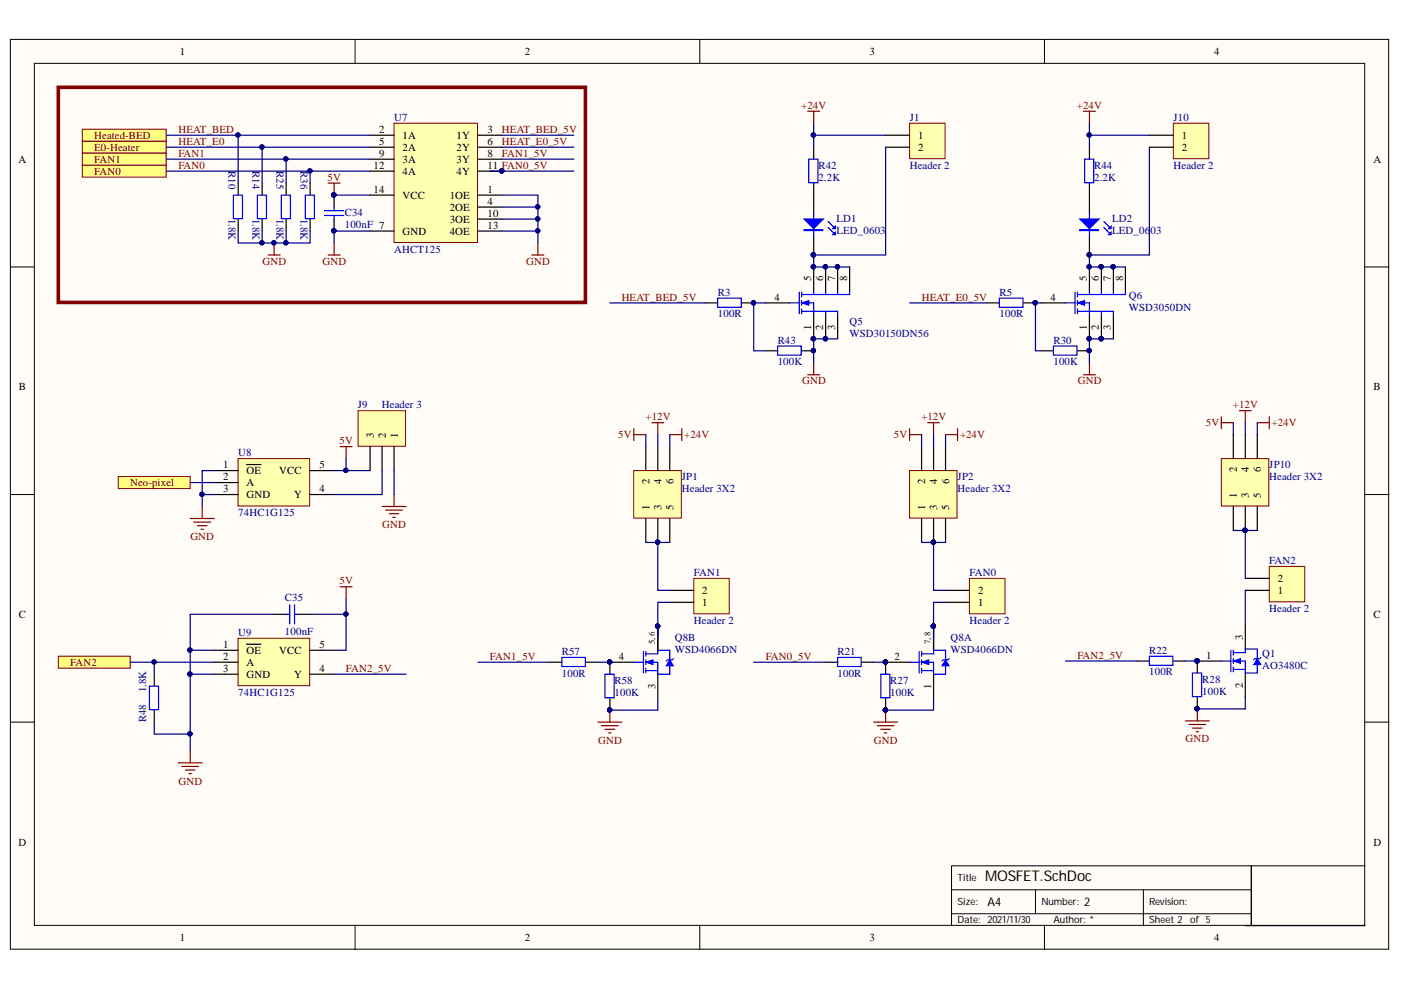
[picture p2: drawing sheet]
<svg xmlns="http://www.w3.org/2000/svg" width="297mm" height="210mm" viewBox="0 0 297 210" stroke-linecap="round" stroke-linejoin="round" font-family="sans-serif">
<g fill="#fffcf8" stroke="#000" stroke-width=".21">
<path d="M2.2 8.4h292.2v192.9h-292.2z"/>
<path d="M7.3 13.4h282v182.8h-282z"/>
</g>
<g fill="none" stroke="#000" stroke-width=".21">
<path d="M75.3 8.4v5M148.4 8.4v5M221.4 8.4v5M2.2 56.6h5.1M289.4 56.6h5.1M2.2 104.9h5.1M289.4 104.9h5.1M2.2 153.1h5.1M289.4 153.1h5.1M75.3 196.3v5.1M148.4 196.3v5.1M201.7 188.7h63.6"/>
<path d="M201.7 193.7h63.6M219.5 188.7v5M221.4 196.3v5.1M242.4 188.7v7.6M264 196.3h25.4M289.4 183.6h-24.1v12.7v-12.7h-63.6v12.7"/>
</g>
<path d="M185.2 153.1h5.1M186 153.9h3.5M186.7 154.6h2.1M187.5 155.4h.5M187.8 150.6v2.5" fill="none" stroke="#800000" stroke-width=".25"/>
<g fill="#000080" stroke="#000080" stroke-width=".21">
<circle cx="187.7" cy="150.5" r=".46"/>
<circle cx="129.2" cy="150.5" r=".46"/>
<circle cx="129.2" cy="140.4" r=".46"/>
</g>
<path d="M116.6 140.4h2.5M124.2 140.4h2.6M129.3 140.4v2.5M129.3 148v2.6" fill="none" stroke="#000" stroke-width=".25"/>
<path d="M119.1 139.4h5v1.9h-5zM128.3 142.9h1.9v5h-1.9z" fill="none" stroke="#00f" stroke-width=".25"/>
<path d="M205.5 122.6h7.6v7.5h-7.6z" fill="#ffffb0" stroke="#800000" stroke-width=".21"/>
<path d="M200.5 127.7h5.1M200.5 125.2h5.1M129.3 140.4h5.1M139.5 142.9v5.1" fill="none" stroke="#000" stroke-width=".25"/>
<circle cx="129.2" cy="140.4" r=".46" fill="#000080" stroke="#000080" stroke-width=".21"/>
<path d="M136.4 138.1v4.6M136.9 138.6h2.6M136.9 138.1v1M136.9 139.9v1M134.4 140.4h2M136.9 140.4h2.6v2.5M136.9 142.2h2.6M136.9 141.7v1" fill="none" stroke="#00f" stroke-width=".25"/>
<path d="M136.9 140.4l1.6-.5v1z" fill="#00f"/>
<path d="M136.9 140.4l1.6-.5v1z" fill="none" stroke="#00f" stroke-width=".21"/>
<path d="M139.5 137.9v.7M142 137.9v2M142 141.2v1.7h-2.5" fill="none" stroke="#00f" stroke-width=".25"/>
<path d="M139.5 132.8v5.1" fill="none" stroke="#000" stroke-width=".25"/>
<circle cx="139.4" cy="132.8" r=".46" fill="#000080" stroke="#000080" stroke-width=".21"/>
<path d="M142 139.9l.8 1.3h-1.6z" fill="#00f"/>
<path d="M142 139.9l.8 1.3h-1.6z" fill="none" stroke="#00f" stroke-width=".21"/>
<path d="M139.5 137.9h2.5M142.8 139.6l-.3 .3h-1l-.3 .3" fill="none" stroke="#00f" stroke-width=".25"/>
<path d="M139.5 132.8v5.1" fill="none" stroke="#000" stroke-width=".25"/>
<g fill="#000080" stroke="#000080" stroke-width=".21">
<circle cx="139.4" cy="132.8" r=".46"/>
<circle cx="129.2" cy="140.4" r=".46"/>
</g>
<path d="M17.5 35h17.7v2.6h-17.7z" fill-rule="evenodd" fill="#ffff80" stroke="#800000" stroke-width=".21"/>
<path d="M187.8 140.4h5M197.9 142.9v5.1" fill="none" stroke="#000" stroke-width=".25"/>
<circle cx="187.7" cy="140.4" r=".46" fill="#000080" stroke="#000080" stroke-width=".21"/>
<path d="M194.9 138.1v4.6M195.4 138.6h2.5M195.4 138.1v1M195.4 139.9v1M192.8 140.4h2.1M195.4 140.4h2.5v2.5M195.4 142.2h2.5M195.4 141.7v1" fill="none" stroke="#00f" stroke-width=".25"/>
<path d="M195.4 140.4l1.5-.5v1z" fill="#00f"/>
<path d="M195.4 140.4l1.5-.5v1z" fill="none" stroke="#00f" stroke-width=".21"/>
<path d="M197.9 137.9v.7M200.5 137.9v2M200.5 141.2v1.7h-2.6" fill="none" stroke="#00f" stroke-width=".25"/>
<path d="M197.9 132.8v5.1" fill="none" stroke="#000" stroke-width=".25"/>
<circle cx="197.9" cy="132.8" r=".46" fill="#000080" stroke="#000080" stroke-width=".21"/>
<path d="M200.5 139.9l.7 1.3h-1.5z" fill="#00f"/>
<path d="M200.5 139.9l.7 1.3h-1.5z" fill="none" stroke="#00f" stroke-width=".21"/>
<path d="M197.9 137.9h2.6M201.2 139.6l-.2 .3h-1l-.3 .3" fill="none" stroke="#00f" stroke-width=".25"/>
<path d="M197.9 132.8v5.1" fill="none" stroke="#000" stroke-width=".25"/>
<g fill="#000080" stroke="#000080" stroke-width=".21">
<circle cx="197.9" cy="132.8" r=".46"/>
<circle cx="187.7" cy="140.4" r=".46"/>
</g>
<path d="M171.2 23.6h2.6M172.5 23.6v2.5M171.2 79.5h2.6M172.5 76.9v2.6" fill="none" stroke="#800000" stroke-width=".25"/>
<path d="M17.5 29.9h17.7v2.6h-17.7z" fill-rule="evenodd" fill="#ffff80" stroke="#800000" stroke-width=".21"/>
<path d="M229.7 23.6h2.6M231 23.6v2.5M229.7 79.5h2.6M231 76.9v2.6" fill="none" stroke="#800000" stroke-width=".25"/>
<path d="M17.5 27.4h17.7v2.5h-17.7z" fill-rule="evenodd" fill="#ffff80" stroke="#800000" stroke-width=".21"/>
<path d="M231 56.6v5.1M220.8 64.2h5.1M236.1 66.8v5" fill="none" stroke="#000" stroke-width=".25"/>
<circle cx="230.9" cy="56.6" r=".46" fill="#000080" stroke="#000080" stroke-width=".21"/>
<path d="M225.9 64.2h2M227.9 61.9v4.6M228.4 62.4h2.6M228.4 64.2h2.6v2.6M228.4 66h2.6M228.4 61.9v1.1M228.4 63.7v1M228.4 65.5v1" fill="none" stroke="#00f" stroke-width=".25"/>
<path d="M228.4 64.2l1.6-.5v1z" fill="#00f"/>
<path d="M228.4 64.2l1.6-.5v1z" fill="none" stroke="#00f" stroke-width=".21"/>
<g fill="none" stroke="#00f" stroke-width=".25">
<path d="M167.4 64.2h2.1M169.5 61.9v4.6M170 62.4h2.5M170 66h2.5M170 64.2h2.5v2.6M170 61.9v1.1M170 63.7v1M170 65.5v1M231 66h5.1v.8M231 61.7v.7h7.6v-.7M233.5 61.7v.7M233.5 66v.8"/>
<path d="M236.1 61.7v.7"/>
</g>
<path d="M172.5 56.6v5.1M233.5 56.6v5.1M236.1 56.6v5.1M238.6 56.6v5.1M162.3 64.2h5.1M177.6 66.8v5M231 66.8v5M233.5 66.8v5" fill="none" stroke="#000" stroke-width=".25"/>
<g fill="#000080" stroke="#000080" stroke-width=".21">
<circle cx="230.9" cy="71.8" r=".46"/>
<circle cx="233.5" cy="71.8" r=".47"/>
<circle cx="233.5" cy="56.6" r=".46"/>
<circle cx="236" cy="56.6" r=".46"/>
<circle cx="230.9" cy="56.6" r=".46"/>
<circle cx="172.5" cy="56.6" r=".46"/>
</g>
<path d="M170 64.2l1.5-.5v1z" fill="#00f"/>
<path d="M170 64.2l1.5-.5v1z" fill="none" stroke="#00f" stroke-width=".21"/>
<path d="M172.5 45.2v5.1M175.6 47l1.5 1.5M175.6 48.2l1.5 1.5M172.5 66h5.1v.8M172.5 61.7v.7h7.6v-.7M175.1 61.7v.7M175.1 66v.8M177.6 61.7v.7" fill="none" stroke="#00f" stroke-width=".25"/>
<path d="M172.5 41.4v3.8M172.5 50.3v3.8M175.1 56.6v5.1M177.6 56.6v5.1M180.1 56.6v5.1M172.5 66.8v5M175.1 66.8v5" fill="none" stroke="#000" stroke-width=".25"/>
<g fill="#000080" stroke="#000080" stroke-width=".21">
<circle cx="172.4" cy="71.8" r=".47"/>
<circle cx="175" cy="71.8" r=".46"/>
<circle cx="175" cy="56.6" r=".46"/>
<circle cx="177.5" cy="56.6" r=".46"/>
<circle cx="172.5" cy="56.6" r=".46"/>
<circle cx="172.4" cy="54" r=".47"/>
</g>
<path d="M170.5 46.4h4l-2 2.1z" fill="#00f"/>
<path d="M170.5 46.4h4l-2 2.1z" fill="none" stroke="#00f" stroke-width=".25"/>
<path d="M170.5 48.7h3.9v.2h-3.9z" fill="#00f" stroke="#00f" stroke-width=".25"/>
<path d="M176.6 49.7l.5-.5v.5z" fill="#00f"/>
<path d="M176.6 49.7l.5-.5v.5z" fill="none" stroke="#00f" stroke-width=".25"/>
<path d="M176.6 48.5l.5-.5v.5z" fill="#00f"/>
<path d="M176.6 48.5l.5-.5v.5zM231 45.2v5.1M234 47l1.6 1.5M234 48.2l1.6 1.5" fill="none" stroke="#00f" stroke-width=".25"/>
<g fill="#000080" stroke="#000080" stroke-width=".21">
<circle cx="172.4" cy="54" r=".47"/>
<circle cx="230.9" cy="54" r=".46"/>
</g>
<path d="M231 41.4v3.8M231 50.3v3.8" fill="none" stroke="#000" stroke-width=".25"/>
<path d="M228.9 46.4h4.1l-2 2.1z" fill="#00f"/>
<path d="M228.9 46.4h4.1l-2 2.1z" fill="none" stroke="#00f" stroke-width=".25"/>
<path d="M228.9 48.7h4v.2h-4z" fill="#00f" stroke="#00f" stroke-width=".25"/>
<path d="M235 49.7l.6-.5v.5z" fill="#00f"/>
<path d="M235 49.7l.6-.5v.5z" fill="none" stroke="#00f" stroke-width=".25"/>
<path d="M235 48.5l.6-.5v.5z" fill="#00f"/>
<path d="M171.5 33.7h1.9v5.1h-1.9zM230 33.7h1.9v5.1h-1.9zM235 48.5l.6-.5v.5zM152.2 63.2h5v2h-5zM164.9 73.4h5v1.9h-5zM211.9 63.2h5v2h-5zM223.4 73.4h4.9v1.9h-4.9z" fill="none" stroke="#00f" stroke-width=".25"/>
<g fill="#000080" stroke="#000080" stroke-width=".21">
<circle cx="230.9" cy="54" r=".46"/>
<circle cx="172.5" cy="74.3" r=".46"/>
<circle cx="159.7" cy="64.2" r=".46"/>
<circle cx="230.9" cy="74.3" r=".46"/>
<circle cx="219.5" cy="64.2" r=".47"/>
</g>
<path d="M172.5 31.2v2.5M172.5 38.8v2.6M231 31.2v2.5M231 38.8v2.6M149.6 64.2h2.6M157.3 64.2h2.5M162.3 74.4h2.6M170 74.4h2.5M209.4 64.2h2.5M217 64.2h2.5M220.8 74.4h2.6M228.4 74.4h2.6" fill="none" stroke="#000" stroke-width=".25"/>
<path d="M248.8 26.1h7.5v7.5h-7.5z" fill="#ffffb0" stroke="#800000" stroke-width=".21"/>
<path d="M243.7 28.7h5.1M243.7 31.2h5.1" fill="none" stroke="#000" stroke-width=".25"/>
<path d="M192.8 26.1h7.6v7.5h-7.6z" fill="#ffffb0" stroke="#800000" stroke-width=".21"/>
<path d="M187.8 28.7h5M187.8 31.2h5" fill="none" stroke="#000" stroke-width=".25"/>
<path d="M75.9 87.1h10.1v7.5h-10.1z" fill="#ffffb0" stroke="#800000" stroke-width=".21"/>
<path d="M78.5 94.7v5.1M81 94.7v5.1M83.5 94.7v5.1" fill="none" stroke="#000" stroke-width=".25"/>
<path d="M269.1 120.1h7.5v7.5h-7.5z" fill="#ffffb0" stroke="#800000" stroke-width=".21"/>
<path d="M264 125.2h5.1M264 122.6h5.1M175.1 140.4h2.5M182.7 140.4h2.5M187.8 140.4v2.5M187.8 148v2.6" fill="none" stroke="#000" stroke-width=".25"/>
<path d="M126.8 153.1h5M127.5 153.9h3.6M128.3 154.6h2M129 155.4h.6M129.3 150.6v2.5" fill="none" stroke="#800000" stroke-width=".25"/>
<g fill="#000080" stroke="#000080" stroke-width=".21">
<circle cx="129.2" cy="150.5" r=".46"/>
<circle cx="187.7" cy="150.5" r=".46"/>
<circle cx="187.7" cy="140.4" r=".46"/>
</g>
<path d="M177.6 139.4h5v1.9h-5zM186.7 142.9h2v5h-2z" fill="none" stroke="#00f" stroke-width=".25"/>
<path d="M147.1 122.6h7.5v7.5h-7.5z" fill="#ffffb0" stroke="#800000" stroke-width=".21"/>
<path d="M142 127.7h5.1M142 125.2h5.1" fill="none" stroke="#000" stroke-width=".25"/>
<path d="M17.5 32.5h17.7v2.5h-17.7z" fill-rule="evenodd" fill="#ffff80" stroke="#800000" stroke-width=".21"/>
<path d="M138.2 89.6h2.5M139.5 89.6v2.6M142 92.2h2.6M144.6 90.9v2.5" fill="none" stroke="#800000" stroke-width=".25"/>
<path d="M25.1 101h15.2v2.6h-15.2z" fill-rule="evenodd" fill="#ffff80" stroke="#800000" stroke-width=".21"/>
<path d="M81 107.4h5.1M81.8 108.2h3.5M82.5 108.9h2.1M83.3 109.7h.5M83.5 104.9v2.5" fill="none" stroke="#800000" stroke-width=".25"/>
<path d="M134.4 99.8h10v10.1h-10z" fill="#ffffb0" stroke="#800000" stroke-width=".21"/>
<path d="M136.9 94.7v5.1M139.5 94.7v5.1M142 94.7v5.1M136.9 109.9v5.1M139.5 109.9v5.1M142 109.9v5.1" fill="none" stroke="#000" stroke-width=".25"/>
<circle cx="139.4" cy="115" r=".46" fill="#000080" stroke="#000080" stroke-width=".21"/>
<path d="M192.8 99.8h10.1v10.1h-10.1z" fill="#ffffb0" stroke="#800000" stroke-width=".21"/>
<path d="M195.4 94.7v5.1M197.9 94.7v5.1M200.5 94.7v5.1M195.4 109.9v5.1M197.9 109.9v5.1M200.5 109.9v5.1" fill="none" stroke="#000" stroke-width=".25"/>
<circle cx="197.9" cy="115" r=".46" fill="#000080" stroke="#000080" stroke-width=".21"/>
<path d="M258.9 97.2h10.1v10.1h-10.1z" fill="#ffffb0" stroke="#800000" stroke-width=".21"/>
<path d="M261.5 92.2v5M264 92.2v5M266.6 92.2v5M261.5 107.4v5.1M264 107.4v5.1M266.6 107.4v5.1" fill="none" stroke="#000" stroke-width=".25"/>
<circle cx="264" cy="112.4" r=".46" fill="#000080" stroke="#000080" stroke-width=".21"/>
<g fill="none" stroke="#800000" stroke-width=".25">
<path d="M134.4 90.9v2.5M134.4 92.2h2.5M192.8 92.2h2.6M192.8 90.9v2.5M196.7 89.6h2.5M197.9 89.6v2.6M200.5 92.2h2.5M203 90.9v2.5M258.9 89.6h2.6M258.9 88.3v2.6M262.8 87.1h2.5M264 87.1v2.5"/>
<path d="M266.6 89.6h2.5M269.1 88.3v2.6"/>
</g>
<path d="M50.5 97.2h15.1v10.1h-15.1z" fill="#ffffb0" stroke="#800000" stroke-width=".21"/>
<path d="M45.4 99.8h5.1M52.3 98.5h3M65.7 99.8h5.1M45.4 102.3h5.1M45.4 104.9h5.1M65.7 104.9h5.1" fill="none" stroke="#000" stroke-width=".25"/>
<path d="M72.1 94.7h2.5M73.4 94.7v2.5M40.3 109.9h5.1M41.1 110.7h3.6M41.9 111.5h2M42.6 112.2h.5M42.9 107.4v2.5" fill="none" stroke="#800000" stroke-width=".25"/>
<path d="M83.5 26.1h17.7v25.3h-17.7z" fill="#ffffb0" stroke="#800000" stroke-width=".21"/>
<g fill="none" stroke="#000" stroke-width=".25">
<path d="M50.5 38.8v2.6M55.6 38.8v2.6M60.7 38.8v2.6M65.7 38.8v2.6M78.5 28.7h5M78.5 31.2h5M78.5 33.7h5M78.5 36.3h5M101.3 28.7h5.1M101.3 31.2h5.1M101.3 33.7h5.1M101.3 36.3h5.1"/>
<path d="M50.5 46.4v2.6M55.6 46.4v2.6M60.7 46.4v2.6M65.7 46.4v2.6M70.8 41.4v2.5M70.8 46.4v2.6M78.5 41.4h5M78.5 49h5M101.3 41.4h5.1M101.3 43.9h5.1M101.3 49h5.1M101.3 46.4h5.1"/>
</g>
<g fill="#000080" stroke="#000080" stroke-width=".21">
<circle cx="106.4" cy="36.2" r=".46"/>
<circle cx="70.8" cy="41.3" r=".46"/>
<circle cx="70.8" cy="48.9" r=".46"/>
<circle cx="58.1" cy="51.5" r=".46"/>
</g>
<path d="M69.6 38.8h2.5M70.8 38.8v2.6M56.9 54.1h2.5M58.1 51.5v2.6M69.6 54.1h2.5M70.8 51.5v2.6M112.8 54.1h2.5M114 51.5v2.6" fill="none" stroke="#800000" stroke-width=".25"/>
<path d="M49.5 41.4h1.9v5h-1.9zM54.6 41.4h1.9v5h-1.9zM59.6 41.4h2v5h-2zM64.7 41.4h2v5h-2zM68.8 44.7h4.1M68.8 45.7h4.1M70.8 43.9v.8M70.8 45.7v.7" fill="none" stroke="#00f" stroke-width=".25"/>
<path d="M12.4 18.5h111.7v45.6h-111.7z" fill="none" stroke="#800000" stroke-width=".76"/>
<path d="M50.5 135.3h15.1v10.1h-15.1z" fill="#ffffb0" stroke="#800000" stroke-width=".21"/>
<path d="M45.4 137.9h5.1M52.3 136.6h3M58.1 130.2h2.6M63.2 130.2h2.5M65.7 137.9h5.1M45.4 140.4h5.1M45.4 142.9h5.1M65.7 142.9h5.1M241.1 140.2h2.6M248.8 140.2h2.5M253.9 140.2v2.5M253.9 147.8v2.5" fill="none" stroke="#000" stroke-width=".25"/>
<path d="M72.1 124.4h2.5M73.4 124.4v2.5M40.3 159.2v2.5M251.3 152.9h5.1M252.1 153.6h3.5M252.8 154.4h2.1M253.6 155.1h.5M253.9 150.3v2.6M37.8 161.7h5.1M38.6 162.5h3.5M39.3 163.3h2M40.1 164h.5" fill="none" stroke="#800000" stroke-width=".25"/>
<g fill="#000080" stroke="#000080" stroke-width=".21">
<circle cx="253.8" cy="150.3" r=".46"/>
<circle cx="253.8" cy="140.1" r=".47"/>
</g>
<path d="M60.7 130.2h.7M61.4 128.2v4.1M62.4 128.2v4.1M62.4 130.2h.8M243.7 139.1h5v2h-5zM252.8 142.7h2v5h-2z" fill="none" stroke="#00f" stroke-width=".25"/>
<path d="M12.4 139.1h15.2v2.6h-15.2z" fill-rule="evenodd" fill="#ffff80" stroke="#800000" stroke-width=".21"/>
<path d="M32.7 142.9v2.6M32.7 150.6v2.5M253.9 140.2h5M264 142.7v5.1" fill="none" stroke="#000" stroke-width=".25"/>
<path d="M261 137.9v4.5M261.5 138.4h2.5M261.5 137.9v1M261.5 139.6v1.1M31.7 145.5h1.9v5h-1.9zM258.9 140.2h2.1M261.5 140.2h2.5v2.5M261.5 141.9h2.5M261.5 141.4v1" fill="none" stroke="#00f" stroke-width=".25"/>
<g fill="none" stroke="#000080" stroke-width=".25">
<path d="M35.2 28.7h43.3M35.2 31.2h43.3M35.2 33.7h43.3M35.2 36.3h43.3M50.5 28.7v10.1M55.6 31.2v7.6M60.7 33.7v5.1M65.7 36.3v2.5M103.9 36.3h17.8M106.4 28.7h15.3M106.4 31.2h15.3M106.4 33.7h15.3"/>
<path d="M172.5 26.1v5.1M172.5 28.7h15.3M187.8 31.2v22.9h-15.3v2.5h7.6M231 26.1v5.1M231 28.7h12.7M243.7 31.2v22.9h-12.7v2.5h7.6M50.5 49v2.5h10.2v-2.5M55.6 49v2.5M65.7 49v2.5h-5M70.8 41.4h7.7M78.5 49h-7.7v2.5M106.4 41.4h7.6v7.6h-7.6"/>
<path d="M106.4 46.4h7.6M106.4 43.9h7.6M114 49v2.5M129.3 64.2h20.3M162.3 64.2h-2.5v10.2h2.5M177.6 71.8h-5.1v5.1M192.8 64.2h16.6M220.8 64.2h-1.3v10.2h1.3M236.1 71.8h-5.1v5.1M45.4 99.8h-2.5v7.6M73.4 97.2v2.6h-2.6M73.4 99.8h5.1"/>
<path d="M81 99.8v5.1h-10.2M83.5 99.8v5.1M136.9 92.2v2.5M139.5 92.2v2.5M142 92.2v2.5M195.4 92.2v2.5M197.9 92.2v2.5M200.5 92.2v2.5M261.5 89.6v2.6M264 89.6v2.6M266.6 89.6v2.6M40.3 102.3h5.1"/>
<path d="M42.9 104.9h2.5M136.9 115h5.1M139.5 115v10.2h2.5M195.4 115h5.1M197.9 115v10.2h2.6M261.5 112.5h5.1M264 112.5v10.1M40.3 137.9v5h5.1M58.1 130.2h-17.8v7.7h5.1M65.7 130.2h7.7M73.4 126.9v11h-2.6M142 127.7h-2.5v7.6"/>
<path d="M200.5 127.7h-2.6v7.6M264 125.2v7.3M27.6 140.4h17.8M32.7 153.1v2.5h7.6M32.7 140.4v2.5M40.3 142.9v16.3M70.8 142.9h15.3M101.3 140.4h15.3M126.8 140.4h2.5M139.5 148v2.6h-10.2M159.8 140.4h15.3M185.2 140.4h2.6"/>
<path d="M197.9 148v2.6h-10.1M225.9 140.2h15.2M251.3 140.2h2.6M264 147.8v2.5h-10.1"/>
</g>
<g fill="#000080" stroke="#000080" stroke-width=".21">
<circle cx="187.7" cy="150.5" r=".46"/>
<circle cx="159.7" cy="64.2" r=".46"/>
<circle cx="172.5" cy="28.6" r=".46"/>
<circle cx="219.5" cy="64.2" r=".47"/>
<circle cx="230.9" cy="28.6" r=".46"/>
<circle cx="175" cy="71.8" r=".46"/>
<circle cx="172.4" cy="71.8" r=".47"/>
<circle cx="172.5" cy="74.3" r=".46"/>
<circle cx="177.5" cy="56.6" r=".46"/>
<circle cx="175" cy="56.6" r=".46"/>
<circle cx="172.5" cy="56.6" r=".46"/>
<circle cx="172.4" cy="54" r=".47"/>
<circle cx="233.5" cy="71.8" r=".47"/>
<circle cx="230.9" cy="71.8" r=".46"/>
<circle cx="230.9" cy="74.3" r=".46"/>
<circle cx="236" cy="56.6" r=".46"/>
<circle cx="233.5" cy="56.6" r=".46"/>
<circle cx="230.9" cy="56.6" r=".46"/>
<circle cx="230.9" cy="54" r=".46"/>
<circle cx="187.7" cy="140.4" r=".46"/>
<circle cx="197.9" cy="115" r=".46"/>
<circle cx="73.3" cy="99.7" r=".46"/>
<circle cx="264" cy="112.4" r=".46"/>
<circle cx="129.2" cy="150.5" r=".46"/>
<circle cx="139.4" cy="115" r=".46"/>
<circle cx="129.2" cy="140.4" r=".46"/>
<circle cx="139.4" cy="132.8" r=".46"/>
<circle cx="197.9" cy="132.8" r=".46"/>
<circle cx="42.8" cy="104.8" r=".46"/>
<circle cx="70.8" cy="41.3" r=".46"/>
<circle cx="70.8" cy="48.9" r=".46"/>
<circle cx="50.4" cy="28.6" r=".46"/>
<circle cx="55.5" cy="31.2" r=".46"/>
<circle cx="60.6" cy="33.7" r=".46"/>
<circle cx="55.5" cy="51.5" r=".46"/>
<circle cx="114" cy="43.9" r=".46"/>
<circle cx="114" cy="46.4" r=".46"/>
<circle cx="114" cy="48.9" r=".46"/>
<circle cx="60.6" cy="51.5" r=".46"/>
<circle cx="58.1" cy="51.5" r=".46"/>
<circle cx="65.7" cy="36.2" r=".46"/>
<circle cx="106.4" cy="36.2" r=".46"/>
<circle cx="253.8" cy="150.3" r=".46"/>
<circle cx="253.8" cy="140.1" r=".47"/>
<circle cx="73.3" cy="130.2" r=".46"/>
<circle cx="40.3" cy="137.8" r=".46"/>
<circle cx="40.3" cy="155.6" r=".46"/>
<circle cx="40.3" cy="142.9" r=".47"/>
<circle cx="32.7" cy="140.4" r=".46"/>
</g>
<path d="M261.5 140.2l1.5-.6v1.1z" fill="#00f"/>
<path d="M261.5 140.2l1.5-.6v1.1z" fill="none" stroke="#00f" stroke-width=".21"/>
<path d="M264 137.6v.8M266.6 137.6v2M266.6 140.9v1.8h-2.6" fill="none" stroke="#00f" stroke-width=".25"/>
<path d="M264 132.5v5.1" fill="none" stroke="#000" stroke-width=".25"/>
<path d="M266.6 139.6l.7 1.3h-1.5z" fill="#00f"/>
<path d="M266.6 139.6l.7 1.3h-1.5z" fill="none" stroke="#00f" stroke-width=".21"/>
<path d="M264 137.6h2.6M267.3 139.4l-.2 .2h-1l-.3 .3" fill="none" stroke="#00f" stroke-width=".25"/>
<circle cx="253.8" cy="140.1" r=".47" fill="#000080" stroke="#000080" stroke-width=".21"/>
<text font-size="3.1" x="208.9" y="186.8">MOSFET.SchDoc</text>
<g font-size="2.5">
<text x="209.4" y="192.1">A4</text>
<text x="229.9" y="192.1">2</text>
</g>
<g font-size="2.3">
<text x="38.2" y="11.7">1</text>
<text x="111.2" y="11.7">2</text>
<text x="184.3" y="11.7">3</text>
<text x="257.4" y="11.7">4</text>
<text x="80.4" y="28.2">2</text>
<text x="85.4" y="29.4">1A</text>
<text x="96.8" y="29.4">1Y</text>
<text x="103.4" y="28.2">3</text>
<text x="194.7" y="29.4">1</text>
<text x="250.6" y="29.4">1</text>
<text x="3.9" y="34.5">A</text>
<text x="79.2" y="35.8">12</text>
<text x="80.4" y="30.7">5</text>
<text x="80.4" y="33.2">9</text>
<text x="85.4" y="32">2A</text>
<text x="85.4" y="34.5">3A</text>
<text x="96.8" y="32">2Y</text>
<text x="96.8" y="34.5">3Y</text>
<text x="103.4" y="30.7">6</text>
<text x="103.4" y="33.2">8</text>
<text x="103.4" y="35.8">11 FAN0_5V</text>
<text x="194.7" y="32">2</text>
<text x="250.6" y="32">2</text>
<text x="291.2" y="34.5">A</text>
<text x="79.2" y="40.8">14</text>
<text x="85.4" y="37">4A</text>
<text x="96.8" y="37">4Y</text>
<text x="103.4" y="40.8">1</text>
<text x="85.4" y="42.1">VCC</text>
<text x="95.3" y="42.1">1OE</text>
<text x="95.3" y="44.7">2OE</text>
<text x="95.3" y="47.3">3OE</text>
<text x="103.4" y="43.5">4</text>
<text x="103.4" y="46">10</text>
<text x="85.4" y="49.8">GND</text>
<text x="95.3" y="49.8">4OE</text>
<text x="103.4" y="48.5">13</text>
<text x="172" y="59.7" transform="rotate(-90 172 59.7)">5</text>
<text x="174.5" y="59.7" transform="rotate(-90 174.5 59.7)">6</text>
<text x="177.1" y="59.7" transform="rotate(-90 177.1 59.7)">7</text>
<text x="179.6" y="59.7" transform="rotate(-90 179.6 59.7)">8</text>
<text x="230.5" y="59.7" transform="rotate(-90 230.5 59.7)">5</text>
<text x="233" y="59.7" transform="rotate(-90 233 59.7)">6</text>
<text x="235.5" y="59.7" transform="rotate(-90 235.5 59.7)">7</text>
<text x="238.1" y="59.7" transform="rotate(-90 238.1 59.7)">8</text>
<text x="164.2" y="63.7">4</text>
<text x="222.8" y="63.7">4</text>
<text x="172" y="69.9" transform="rotate(-90 172 69.9)">1</text>
<text x="174.5" y="69.9" transform="rotate(-90 174.5 69.9)">2</text>
<text x="177.1" y="69.9" transform="rotate(-90 177.1 69.9)">3</text>
<text x="230.5" y="69.9" transform="rotate(-90 230.5 69.9)">1</text>
<text x="233" y="69.9" transform="rotate(-90 233 69.9)">2</text>
<text x="235.5" y="69.9" transform="rotate(-90 235.5 69.9)">3</text>
<text x="4" y="82.8">B</text>
<text x="291.2" y="82.8">B</text>
<text x="79.3" y="92.9" transform="rotate(-90 79.3 92.9)">3</text>
<text x="81.8" y="92.9" transform="rotate(-90 81.8 92.9)">2</text>
<text x="84.3" y="92.9" transform="rotate(-90 84.3 92.9)">1</text>
<text x="47.3" y="99.2">1</text>
<text x="47.3" y="101.8">2</text>
<text x="52.3" y="100.5">OE</text>
<text x="59.2" y="100.5">VCC</text>
<text x="67.8" y="99.2">5</text>
<text x="262.3" y="100.2" transform="rotate(-90 262.3 100.2)">2</text>
<text x="264.8" y="100.2" transform="rotate(-90 264.8 100.2)">4</text>
<text x="267.3" y="100.2" transform="rotate(-90 267.3 100.2)">6</text>
<text x="47.3" y="104.4">3</text>
<text x="52.3" y="103">A</text>
<text x="52.3" y="105.7">GND</text>
<text x="62.4" y="105.7">Y</text>
<text x="67.8" y="104.4">4</text>
<text x="137.7" y="102.7" transform="rotate(-90 137.7 102.7)">2</text>
<text x="140.3" y="102.7" transform="rotate(-90 140.3 102.7)">4</text>
<text x="142.8" y="102.7" transform="rotate(-90 142.8 102.7)">6</text>
<text x="196.2" y="102.7" transform="rotate(-90 196.2 102.7)">2</text>
<text x="198.7" y="102.7" transform="rotate(-90 198.7 102.7)">4</text>
<text x="201.3" y="102.7" transform="rotate(-90 201.3 102.7)">6</text>
<text x="262.3" y="105.6" transform="rotate(-90 262.3 105.6)">1</text>
<text x="264.8" y="105.6" transform="rotate(-90 264.8 105.6)">3</text>
<text x="267.3" y="105.6" transform="rotate(-90 267.3 105.6)">5</text>
<text x="137.7" y="108.1" transform="rotate(-90 137.7 108.1)">1</text>
<text x="140.3" y="108.1" transform="rotate(-90 140.3 108.1)">3</text>
<text x="142.8" y="108.1" transform="rotate(-90 142.8 108.1)">5</text>
<text x="196.2" y="108.1" transform="rotate(-90 196.2 108.1)">1</text>
<text x="198.7" y="108.1" transform="rotate(-90 198.7 108.1)">3</text>
<text x="201.3" y="108.1" transform="rotate(-90 201.3 108.1)">5</text>
<text x="148.9" y="126">2</text>
<text x="207.4" y="126">2</text>
<text x="270.9" y="126">1</text>
<text x="270.9" y="123.4">2</text>
<text x="4" y="131">C</text>
<text x="148.9" y="128.5">1</text>
<text x="207.4" y="128.5">1</text>
<text x="291.2" y="131">C</text>
<text x="47.3" y="137.4">1</text>
<text x="67.8" y="137.4">5</text>
<text x="263.5" y="135.6" transform="rotate(-90 263.5 135.6)">3</text>
<text x="47.3" y="139.9">2</text>
<text x="47.3" y="142.4">3</text>
<text x="52.3" y="138.6">OE</text>
<text x="52.3" y="141.2">A</text>
<text x="52.3" y="143.7">GND</text>
<text x="59.2" y="138.6">VCC</text>
<text x="62.4" y="143.7">Y</text>
<text x="67.8" y="142.4">4</text>
<text x="131.2" y="139.9">4</text>
<text x="189.7" y="139.9">2</text>
<text x="255.7" y="139.6">1</text>
<text x="139" y="146.2" transform="rotate(-90 139 146.2)">3</text>
<text x="197.5" y="146.2" transform="rotate(-90 197.5 146.2)">1</text>
<text x="263.5" y="145.9" transform="rotate(-90 263.5 145.9)">2</text>
<text x="3.9" y="179.3">D</text>
<text x="291.2" y="179.3">D</text>
<text x="38.2" y="199.6">1</text>
<text x="111.2" y="199.6">2</text>
<text x="184.3" y="199.6">3</text>
<text x="257.4" y="199.6">4</text>
</g>
<g font-size="2.3" fill="#800000">
<text x="169.9" y="23.1">+24V</text>
<text x="228.3" y="23.1">+24V</text>
<text x="20" y="29.4">Heated-BED</text>
<text x="37.8" y="28.2">HEAT_BED</text>
<text x="106.4" y="28.2">HEAT_BED_5V</text>
<text x="20" y="32">E0-Heater</text>
<text x="20" y="34.5">FAN1</text>
<text x="37.8" y="30.7">HEAT_E0</text>
<text x="37.8" y="35.8">FAN0</text>
<text x="37.8" y="33.2">FAN1</text>
<text x="106.4" y="30.7">HEAT_E0_5V</text>
<text x="106.4" y="33.2">FAN1_5V</text>
<text x="20" y="37">FAN0</text>
<text x="69.5" y="38.3">5V</text>
<text x="55.7" y="56.1">GND</text>
<text x="68.4" y="56.1">GND</text>
<text x="111.6" y="56.1">GND</text>
<text x="131.8" y="63.7">HEAT_BED_5V</text>
<text x="195.4" y="63.7">HEAT_E0_5V</text>
<text x="170" y="81.5">GND</text>
<text x="228.5" y="81.5">GND</text>
<text x="136.9" y="89.1">+12V</text>
<text x="195.3" y="89.1">+12V</text>
<text x="261.4" y="86.6">+12V</text>
<text x="72" y="94.2">5V</text>
<text x="131" y="92.9">5V</text>
<text x="145.1" y="92.9">+24V</text>
<text x="189.5" y="92.9">5V</text>
<text x="203.5" y="92.9">+24V</text>
<text x="255.7" y="90.4">5V</text>
<text x="269.6" y="90.4">+24V</text>
<text x="27.6" y="103">Neo-pixel</text>
<text x="81" y="112">GND</text>
<text x="40.4" y="114.5">GND</text>
<text x="72" y="123.9">5V</text>
<text x="14.9" y="141.2">FAN2</text>
<text x="73.3" y="142.4">FAN2_5V</text>
<text x="103.9" y="139.9">FAN1_5V</text>
<text x="162.3" y="139.9">FAN0_5V</text>
<text x="228.4" y="139.6">FAN2_5V</text>
<text x="126.8" y="157.7">GND</text>
<text x="185.3" y="157.7">GND</text>
<text x="251.3" y="157.4">GND</text>
<text x="37.8" y="166.4">GND</text>
</g>
<g font-size="2.3" fill="#000080">
<text x="83.6" y="25.6">U7</text>
<text x="192.9" y="25.6">J1</text>
<text x="248.8" y="25.6">J10</text>
<text x="173.5" y="35.8">R42</text>
<text x="192.9" y="35.8">Header 2</text>
<text x="232" y="35.8">R44</text>
<text x="248.8" y="35.8">Header 2</text>
<text x="48.5" y="36.3" transform="rotate(90 48.5 36.3)">R10</text>
<text x="53.6" y="36.3" transform="rotate(90 53.6 36.3)">R14</text>
<text x="58.6" y="36.3" transform="rotate(90 58.6 36.3)">R25</text>
<text x="63.7" y="36.3" transform="rotate(90 63.7 36.3)">R36</text>
<text x="173.5" y="38.3">2.2K</text>
<text x="232" y="38.3">2.2K</text>
<text x="48.5" y="46.4" transform="rotate(90 48.5 46.4)">1.8K</text>
<text x="53.6" y="46.4" transform="rotate(90 53.6 46.4)">1.8K</text>
<text x="58.6" y="46.4" transform="rotate(90 58.6 46.4)">1.8K</text>
<text x="63.7" y="46.4" transform="rotate(90 63.7 46.4)">1.8K</text>
<text x="73.1" y="45.7">C34</text>
<text x="177.3" y="47">LD1</text>
<text x="235.8" y="47">LD2</text>
<text x="73.1" y="48.3">100nF 7</text>
<text x="83.6" y="53.6">AHCT125</text>
<text x="177.3" y="49.5">LED_0603</text>
<text x="235.8" y="49.5">LED_06</text>
<text x="243.9" y="49.5">03</text>
<text x="152.2" y="62.7">R3</text>
<text x="211.9" y="62.7">R5</text>
<text x="239.3" y="63.5">Q6</text>
<text x="152.2" y="67.3">100R</text>
<text x="180.1" y="68.8">Q5</text>
<text x="180.1" y="71.3">WSD30150DN56</text>
<text x="211.9" y="67.3">100R</text>
<text x="239.3" y="66">WSD3050DN</text>
<text x="164.9" y="72.9">R43</text>
<text x="164.9" y="77.4">100K</text>
<text x="223.3" y="72.9">R30</text>
<text x="223.3" y="77.4">100K</text>
<text x="75.9" y="86.6">J9</text>
<text x="81" y="86.6">Header 3</text>
<text x="50.5" y="96.7">U8</text>
<text x="144.6" y="101.8">JP1</text>
<text x="203" y="101.8">JP2</text>
<text x="269.1" y="99.2">JP10</text>
<text x="269.1" y="101.8">Header 3X2</text>
<text x="144.6" y="104.4">Header 3X2</text>
<text x="203" y="104.4">Header 3X2</text>
<text x="50.5" y="109.5">74HC1G125</text>
<text x="269.1" y="119.6">FAN2</text>
<text x="147.1" y="122.1">FAN1</text>
<text x="205.6" y="122.1">FAN0</text>
<text x="60.4" y="127.5">C35</text>
<text x="269.1" y="129.8">Header 2</text>
<text x="50.5" y="134.8">U9</text>
<text x="60.4" y="134.6">100nF</text>
<text x="143.1" y="135.9">Q8B</text>
<text x="147.1" y="132.3">Header 2</text>
<text x="201.5" y="135.9">Q8A</text>
<text x="205.6" y="132.3">Header 2</text>
<text x="119.1" y="138.9">R57</text>
<text x="119.1" y="143.5">100R</text>
<text x="143.1" y="138.5">WSD4066DN</text>
<text x="177.6" y="138.9">R21</text>
<text x="177.6" y="143.5">100R</text>
<text x="201.5" y="138.5">WSD4066DN</text>
<text x="243.6" y="138.6">R22</text>
<text x="243.6" y="143.2">100R</text>
<text x="267.6" y="139.4">Q1</text>
<text x="267.6" y="141.9">AO3480C</text>
<text x="31" y="146.7" transform="rotate(-90 31 146.7)">1.8K</text>
<text x="50.5" y="147.5">74HC1G125</text>
<text x="130.3" y="145">R58</text>
<text x="130.3" y="147.5">100K</text>
<text x="188.7" y="145">R27</text>
<text x="188.7" y="147.5">100K</text>
<text x="254.9" y="144.7">R28</text>
<text x="254.9" y="147.3">100K</text>
<text x="31" y="153.1" transform="rotate(-90 31 153.1)">R48</text>
</g>
<g font-size="2.1">
<text x="203" y="186.8">Title</text>
<text x="203" y="191.9">Size:</text>
<text x="220.8" y="191.9">Number:</text>
<text x="243.6" y="191.9">Revision:</text>
<text x="203" y="195.7">Date: 2021/11/30</text>
<text x="223.3" y="195.7">Author: *</text>
<text x="243.6" y="195.7">Sheet 2 of 5</text>
</g>
<g font-size="1.9" fill="#080d02">
<text x="138.8" y="136.6" transform="rotate(-90 138.8 136.6)">5, 6</text>
<text x="197.3" y="136.6" transform="rotate(-90 197.3 136.6)">7, 8</text>
</g>
</svg>
